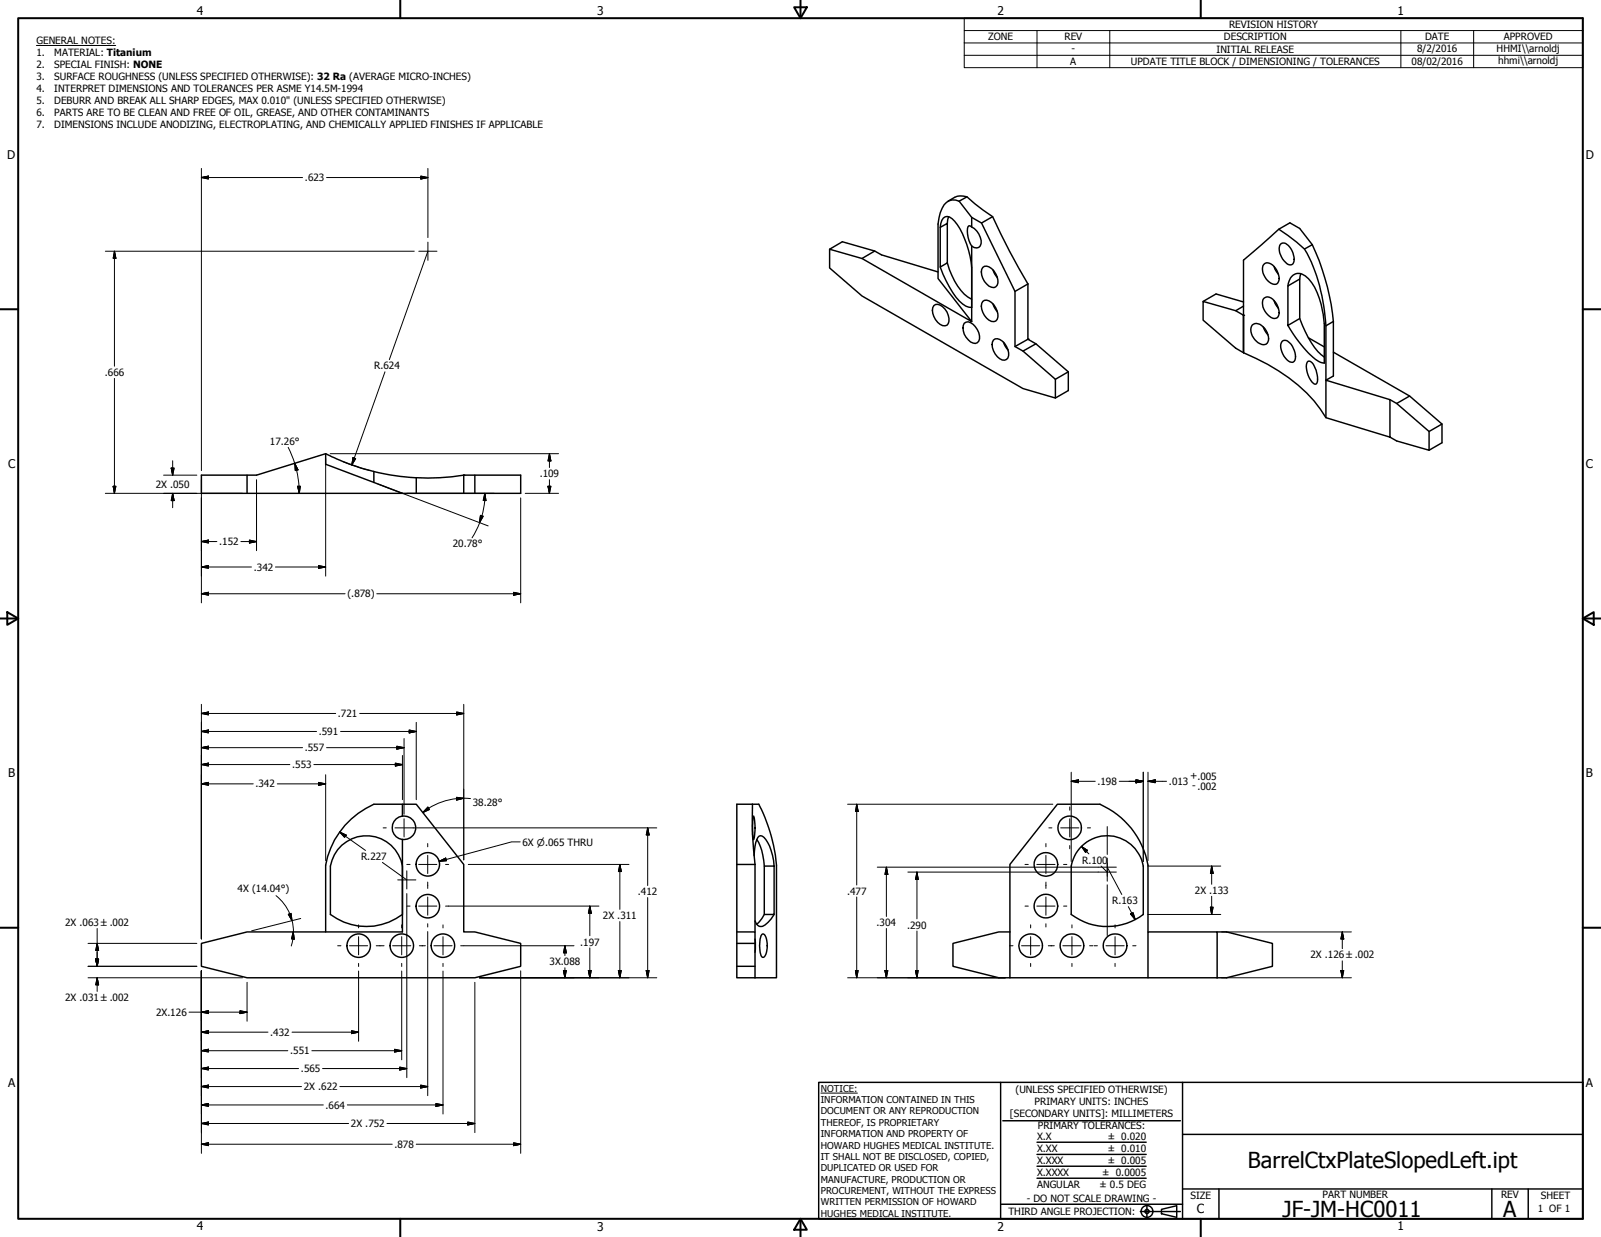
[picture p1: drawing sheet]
<svg xmlns="http://www.w3.org/2000/svg" width="559mm" height="432mm" viewBox="0 0 559 432" stroke-linecap="round" stroke-linejoin="round" font-family="sans-serif">
<!-- layer: Visible (ANSI) -->
<g fill="none" stroke="#000" stroke-width=".51">
<path d="M328.2 79.4l2.4-1.4v13.8l-2.4 1.4zM328.2 79.4a3.4 3.4 0 0 1 2.4-3.8 5.5 5.5 0 0 1 3.5 2.8 33.7 33.7 0 0 1 5.1 15.1M330.9 70.2a6.5 6.5 0 0 1 6.6-1.5l2.7 2.4 6.3 4.5a238.2 238.2 0 0 0 12.3 23.5M331.1 75.6l-.5 2.4M334.8 70.2l4.4 5.7v3.3M334.8 70.2a4.2 4.2 0 0 0-6 2.6l-.6 1.5-.8 3.9v19l11.8 15.1-38.3-22.1-11.3-3.2v6.5l11.3 9.8 56.2 32.3 11.3 3.3v-6.5l-11.3-9.8-2.8-1.6v-19.3l-11.7-23.8-3.4-2M337.5 68.7l-2.7 1.5M338.2 78.8a5.9 5.9 0 0 1 3.9 7.1 2 2 0 0 1-2 .6 2 2 0 0 1-1.5-1.5l-.7-2.2a4.9 4.9 0 0 1 .3-4zM346.5 75.6l-3.9 2.3M289.6 87l4.4-2.6 11.3 3.2M300.9 90.2l4.4-2.6 2.4 1.4 19.7 5.9M328.2 93.2a33 33 0 0 0 7.8 12.9l1.1 .8 2.1 .4"/>
<path d="M330.6 91.8a22.7 22.7 0 0 0 7.2 11.9l1.4 .8M339.2 85.9v26.4M343 93.3a2.21 2.21 0 0 1 3.1 .4 5.5 5.5 0 0 1 1.9 5.9 1.82 1.82 0 0 1-2.8 .3 6.1 6.1 0 0 1-2.6-5.9zM346.6 94.2l1.5 2.8M358.8 99.1l-4.5 2.6M358.8 99.1v19.3M441.1 92.3a2.77 2.77 0 0 1 4.1 1.4 4.3 4.3 0 0 1 .4 5.4 4.6 4.6 0 0 1-4.8-3.9l-.2-1.3zM444.7 93l.3 1 1.2 1.8M446.3 80l3.9-2.2 3.4 2 4.4 5.6M447 85.2a1.85 1.85 0 0 1 2.6 .5 6.3 6.3 0 0 1 1.7 6.4 1.74 1.74 0 0 1-2.6-.5 5.4 5.4 0 0 1-1.7-6.4zM449.5 99.8a4 4 0 0 1 4.4-4.3l.6 .2a10.9 10.9 0 0 1 5.2 6.5l1.4 4.1 1.1 6.7v13.7a9.2 9.2 0 0 1-5.4-3.4 52.5 52.5 0 0 1-7.3-9.7M449.5 99.8l4.1-2.4v13.8l-4.1 2.4z"/>
<path d="M454 95.6l-.4 1.8M458 85.4a83.9 83.9 0 0 1 7.4 26.8M458 85.4l-2.7 1.5M325.9 106.7a2.21 2.21 0 0 1 3.1 .4 5.7 5.7 0 0 1 2 5.9 1.87 1.87 0 0 1-2.9 .2 6.1 6.1 0 0 1-2.5-5.8zM336.5 112.8a2.13 2.13 0 0 1 3.2 .4 5.5 5.5 0 0 1 1.9 5.9 1.84 1.84 0 0 1-2.8 .3 5.5 5.5 0 0 1-2.3-6.6zM343 105.2a2.21 2.21 0 0 1 3.1 .4 5.7 5.7 0 0 1 1.9 5.9 1.87 1.87 0 0 1-2.8 .3 6.1 6.1 0 0 1-2.6-5.9zM346.6 106.1l1.5 2.7M346.8 118.7a2.21 2.21 0 0 1 3 .4 5.7 5.7 0 0 1 2 5.9 1.87 1.87 0 0 1-2.9 .2 6.1 6.1 0 0 1-2.5-5.8zM350.3 119.4l.6 1.5 1 1.3M419.9 105.2l4.5-2.6 9.6 2.8M434 110l-2.7-1.5-11.4-3.3v6.6l11.4 9.7 2.7 1.6a61.1 61.1 0 0 1 26.9 19.8l1.9 2.9M434 110v13.1z"/>
<path d="M434 110v-19.2l12.3-10.8 6.3 4.5a16.4 16.4 0 0 1 5.7 8.6 66.7 66.7 0 0 1 4.5 20.6M434 106.9l-2.7 1.6M437.1 113.5a3.1 3.1 0 0 1 4.4 1.2 4.1 4.1 0 0 1 .4 5.4 4.5 4.5 0 0 1-5.1-3.6l-.2-1.4zM440.9 114.2l1.6 2.7M441.1 104.1a2.32 2.32 0 0 1 3.6 .9 4.5 4.5 0 0 1 .9 6 3.7 3.7 0 0 1-4.1-2.4l-.7-1.4-.2-1.4zM444.7 104.9l.3 1 1.2 1.7M447.5 119.2a1.8 1.8 0 0 1 2.7 .5 6 6 0 0 1 1.5 6.4 2.06 2.06 0 0 1-3-1.1 6 6 0 0 1-1.5-5.4zM453.6 111.2a28 28 0 0 0 8.6 13.5M456.7 117.9l5.5 3.2M465.4 112.2v19.1l-2.6 1.4v-19M465.4 112.2l-2.6 1.5M354.3 121l4.5-2.6 2.8 1.6 11.3 9.8v6.5l-4.5 2.6"/>
<path d="M361.6 120l-4.5 2.6M372.9 129.8l-4.5 2.6M456.6 126.1l.3-.1a4.6 4.6 0 0 1 2.6 4l.4 3a.93 .93 0 0 1-1.2 1 7.7 7.7 0 0 1-2.4-7.6zM462.8 132.7l22.3 6.8v13.1l-22.3-6.8zM465.4 122.9l26.6 15.3 11.3 9.8v6.6l-4.5 2.6M492 138.2l-4.5 2.6-2.4-1.3M113.7 158.4l-24.2 7.5h-3.3v6.3M113.7 158.4v3.7l26.8 10.1M113.7 158.4a78 78 0 0 0 16.8 6.2M487.5 140.8l11.3 9.8v6.6l-11.3-3.3-2.4-1.3M503.3 148l-4.5 2.6M86.2 165.9h-15.9v6.3h70.2"/>
<path d="M130.4 164.6l7.4 1.4 7.5 .8M130.5 164.6v3.8M145.3 166.8v5.4M161.9 165.9h19.8v6.3h-41.2M161.9 165.9a77.5 77.5 0 0 1-16.6 .9M161.9 165.9v6.3M165.7 165.9v6.3M140.5 284.9a4.1 4.1 0 0 1 4.6 4.1 4.1 4.1 0 0 1-4.6 4M140.5 284.9a4.1 4.1 0 0 0-3.6 4.1 4.1 4.1 0 0 0 3.6 4.1M140.5 284.9v-4.2h-10a28.8 28.8 0 0 0-16.8 21.3v23.3M140.5 280.7h4.8l16.6 21.1v23.5h3.8l16 4v8l-16 4h-79.5l-15.9-4v-8l15.9-4h54.3v-32.2M257.2 280.7h7.7a58.4 58.4 0 0 1 6.1 21.3v39.3h-13.8z"/>
<path d="M262.6 280.7a124.4 124.4 0 0 0 .9 21.1M262.9 284.9h.1a17 17 0 0 1 0 8.2l-.4-3.3zM263.2 298.7l.1-1.8a8.3 8.3 0 0 1 1.7-5.1 2 2 0 0 1 2.3 1.3 19 19 0 0 1 2.9 9.2M264.2 293.1a18.6 18.6 0 0 1 2.6 9.2M377.6 295.3a12.7 12.7 0 0 1 21.4 7v16.9a20.9 20.9 0 0 1-25.1 0v-16.9l1.6-4.3zM140.5 302.3a12.8 12.8 0 0 0-12.6-10.6 12.8 12.8 0 0 0-12.6 10.6v16.9a21 21 0 0 0 25.2 0M257.2 301.8h6.3M263.5 301.8v23.5M266.8 302.3h3.4v16.9h-3.4zM266.8 319.2l-.9 1.4-1.7 2M270.2 319.2a8.7 8.7 0 0 1-4.5 4.2l-.7-.1-.6-.4-.9-1.5M257.2 325.3h6.3v16"/>
<path d="M257.2 337.3h6.3M257.2 329.3h6.3M263.5 327.8v4.6M265.9 326.3l.7-.2a7.3 7.3 0 0 1 0 8l-.3 .1a4.5 4.5 0 0 1-1.2-4.1l.2-2.3zM352.5 325.3h-3.9l-16 4v8l16 4h3.9M352.5 325.3v16h48.2M352.5 325.3v-23.5l16.6-21.1h14.8a28.7 28.7 0 0 1 16.8 21.3v23.3M400.7 325.3h24.1v16h-24.1zM424.8 325.3h3.3l16 4v8l-16 4h-3.3"/>
<circle cx="373.3" cy="289" r="4.1"/>
<circle cx="149.3" cy="316.3" r="4.1"/>
<circle cx="149.3" cy="301.7" r="4.1"/>
<circle cx="365.1" cy="316.3" r="4.1"/>
<circle cx="365.1" cy="301.8" r="4.1"/>
<circle cx="125.2" cy="330.1" r="4.1"/>
<circle cx="140.2" cy="330.1" r="4.1"/>
<circle cx="154.6" cy="330.1" r="4.1"/>
<circle cx="359.7" cy="330.1" r="4.1"/>
<circle cx="374.1" cy="330.1" r="4.1"/>
<circle cx="389.2" cy="330.1" r="4.1"/>
</g>
<g fill="#000">
<circle cx="358.8" cy="118.4" r=".25"/>
<circle cx="434" cy="110" r=".25"/>
<circle cx="161.9" cy="165.9" r=".25"/>
</g>
<!-- layer: Border (ANSI) -->
<g fill="none" stroke="#000" stroke-width=".7">
<path d="M6.3 6.3h546.1v419.1h-546.1zM139.7 0v6.3M277.2 2.5h4.4l-2.2 3.8zM279.4 0v6.3M419.1 0v6.3M0 107.9h6.3M552.4 107.9h6.4M0 215.9h6.3M2.5 213.7l3.8 2.2-3.8 2.2zM552.4 215.9l3.9-2.2v4.4zM552.4 215.9h6.4M0 323.8h6.3"/>
<path d="M552.4 323.8h6.4M139.7 425.4v6.4M279.4 425.4l2.2 3.9h-4.4zM279.4 425.4v6.4M419.1 425.4v6.4"/>
</g>
<!-- layer: Title (ANSI) -->
<g fill="none" stroke="#000" stroke-width=".51">
<path d="M285.8 377.8h266.6v47.6h-266.6zM349.2 377.8v47.6M412.7 377.8v47.6M350 391.2h62M361.9 398.7h38.1M412.7 396h139.7M361.9 411.3h38.1M361.9 407.1h38.1M361.9 403h38.1M412.7 415h139.7M425.4 415v10.4M520.7 415v10.4"/>
<path d="M533.4 415v10.4M349.2 420.4h63.5M398 422.9h14M400.3 420.6v4.6M405.4 422.1l5.3-1.2v4l-5.3-1.2z"/>
<circle cx="400.3" cy="422.9" r="2.06"/>
<circle cx="400.3" cy="422.9" r=".73"/>
</g>
<path d="M286.5 381.6h12.8" fill="none" stroke="#000" stroke-width=".35"/>
<!-- layer: Symbol (ANSI) -->
<path d="M12.7 15.9h27.7M336.5 10.7v-4.4h215.9v4.4M336.5 15h215.9M336.5 19.3h215.9M361.9 10.7v12.9M387.3 10.7v12.9M488.9 10.7v12.9M514.3 10.7v12.9M552.4 10.7h-215.9v4.3M552.4 10.7v12.9h-215.9v-8.6" fill="none" stroke="#000" stroke-width=".35"/>
<!-- layer: Center Mark (ANSI) -->
<g fill="none" stroke="#000" stroke-width=".35">
<path d="M146.2 87.7h6.3M149.4 84.5v6.4M133.7 289h1.1M137.9 289h6.3M141 285.8v6.4M149.3 294.4v1.2M149.3 298.6v6.3M365.1 294.4v1.2M365.1 298.6v6.3M366.1 289h1.1M370.2 289h6.4M373.4 281.7v1.1"/>
<path d="M373.4 285.8v6.4M373.4 295.1v1.2M379.5 289h1.1M386.5 299.5v6.4M386.5 288.5v9.8M138.8 307.1h6.4M142 304v6.3M142 301.8h1.1M142 316.3h1.1M146.1 301.8h6.4M146.1 316.3h6.4M149.3 307.9v2.2"/>
<path d="M149.3 313.1v6.4M155.5 301.8h1.1M155.5 316.3h1.1M357.8 301.8h1.1M357.8 316.3h1.1M361.9 301.8h6.3M361.9 316.3h6.3M365.1 307.9v2.2M365.1 313.1v6.4M371.2 301.8h1.2M371.2 316.3h1.2M383.3 302.7h6.3"/>
<path d="M383.3 304.4h6.3M386.5 301.2v6.4M386.5 308.9v17.7M117.9 330.1h1.1M122 330.1h6.3M125.2 322.8v1.1M125.2 327v6.3M125.2 336.3v1.1M131.3 330.1h1.2M132.9 330.1h1.1M137 330.1h6.4M140.2 322.8v1.1"/>
<path d="M140.2 327v6.3M140.2 336.3v1.1M146.4 330.1h2.1M149.3 322.5v1.1M151.4 330.1h6.4M154.6 322.8v1.1M154.6 327v6.3M154.6 336.3v1.1M160.8 330.1h1.1M352.4 330.1h1.2M356.6 330.1h6.3M359.7 322.8v1.1"/>
<path d="M359.7 327v6.3M359.7 336.3v1.1M365.1 322.5v1.1M365.9 330.1h2.1M371 330.1h6.3M374.1 322.8v1.1M374.1 327v6.3M374.1 336.3v1.1M380.3 330.1h1.1M381.9 330.1h1.1M386 330.1h6.4M389.2 322.8v1.1"/>
<path d="M389.2 327v6.3M389.2 336.3v1.1M395.4 330.1h1.1"/>
</g>
<!-- layer: Dimension (ANSI) -->
<g fill="none" stroke="#000" stroke-width=".35">
<path d="M70.3 58.8v105.5M149.4 58.8v24.1M70.3 62l2.5-.5v1zM70.3 62h35.3M114 62h35.4M146.9 61.5l2.5 .5-2.5 .5zM36.8 87.7h107.8M39.9 87.7l.5 2.5h-.9zM39.9 87.7v40.1M149.4 87.7l-13.5 37.8M39.9 132.1v40.1M134.4 129.8l-11.6 32.5"/>
<path d="M100.6 156.2l1.8 4.1 1.1 3.9 .7 4.1 .3 3.9M113.7 160v41.1M115.3 158.4h79.6M123.2 159.8l.9 .3-1.3 2.2zM191.8 158.4l.5 2.5h-1zM191.8 158.4v4.8M36.8 172.2h47.8M39.5 169.7h.9l-.5 2.5zM57.1 165.9h11.6M59.8 163.4h1l-.5 2.5zM60.3 172.2l.5 2.6h-1zM60.3 160.8v5.1"/>
<path d="M60.3 172.2v5M70.3 167.4v43M89.5 167.4v24.8M102.9 161.7l1.1 2.3-.9 .3zM103.9 169.7h.9l-.3 2.5zM119.8 161.2l9.1 3M132 169l38.4 14.6M142 172.2h30.4M167.7 179.9l1 .3-1.3 2.2zM169.2 174.7l-1 5.4M169.2 172.2l.4 2.6-.9-.1zM169.2 172.2v2.5"/>
<path d="M181.7 173.8v36.6M183.3 172.2h11.6M191.3 169.7h1l-.5 2.5zM191.8 167.4v4.8M70.3 189l2.5-.5v1zM70.3 197.9l2.5-.5v1zM70.3 189h5.4M70.3 197.9h17.5M84.1 189h5.4M87.1 188.5l2.4 .5-2.4 .5zM96.1 197.9h17.6M111.2 197.4l2.5 .5-2.5 .5z"/>
<path d="M167.4 182.5l-2.6 5.2M168.1 180.1l-.7 2.3M70.3 207.3l2.5-.5v1zM70.3 207.3h50.2M131.5 207.3h50.2M179.3 206.8l2.4 .5-2.4 .5zM70.3 249l2.5-.5v1.1zM70.3 255.3l2.5-.5v1zM70.3 245.9v81.8M70.3 249h46.9M70.3 255.3h40.2M118.9 255.3h26.4"/>
<path d="M125.5 249h36.4M141 257.8v26.4M142.8 254.8l2.5 .5-2.5 .5zM145.3 252.2v26.9M159.4 248.5l2.5 .5-2.5 .6zM161.9 245.9v54.3M70.3 261l2.5-.5v1zM70.3 266.9l2.5-.5v1zM70.3 273.6l2.5-.5v1zM70.3 261h35.3M70.3 266.9h30.9M70.3 273.6h18.1"/>
<path d="M96.8 273.6h16.9M109.5 266.9h31M111.2 273.1l2.5 .5-2.5 .5zM113.7 270.4v30M114 261h27M138 266.4l2.5 .5-2.5 .5zM138.5 260.5l2.5 .5-2.5 .5zM140.5 263.7v15.4M159.3 278.3l2.6 .3-2.5 .7zM159.3 278.8a23.1 23.1 0 0 0-9.7 3.4M164.2 278.8h-4.8M373.9 272.7l2.5-.5v1z"/>
<path d="M373.9 272.7h8.4M373.9 269.6v19.3M390.7 272.7h8.3M396.5 272.2l2.5 .5-2.5 .5zM399 269.6v31.1M400.7 272.7l2.5-.5v1zM400.7 272.7h6.5M400.7 269.6v30.8M118.6 290.4l2.2 1.1-.5 .8zM118.6 290.4l9 6.5M144.2 289h85M149.4 281.7l.5 .9-2.3 1.1z"/>
<path d="M149.6 282.2l-2 1.5M181.5 293.9h-2.9l-25.3 6.8M226.1 289l.5 2.5h-1zM226.1 289v20.1M295.8 280.7h71.7M299 280.7l.5 2.6h-.9zM299 280.7v28.2M373.9 289.1v11.6M377.4 295.5l2.2 1.4-.7 .7zM377.4 295.5l2.6 2.6M96.3 312.6a16.2 16.2 0 0 1 5.8 9.4l.3 3.3M100.6 319.2l1-.4 .3 2.6z"/>
<path d="M133.5 301.1l8.5 6M142 311.9v18.1M153.3 300.7l2.3-1.2 .2 1zM156.6 316.3h52.4M163.4 301.8h56.1M205.9 316.3l.5 2.5h-1zM205.9 316.3v10.3M216.3 301.8l.6 2.4h-1.1zM216.3 301.8v15.6M226.1 313.3v28M299 313.1v28.2M306.2 302.7h58.7"/>
<path d="M309.4 302.7l.5 2.5h-1zM309.4 302.7v17.2M316.9 304.4h48M320 304.4l.5 2.6h-1zM320 304.4v16.3M365.1 304.4h18.2M365.1 302.7h18.2M384.3 302.3l2.2 2.1M386.5 302.7l5 9.5M393.8 316.5l2.4 4.5M394.6 319l.9-.4 .7 2.4zM400.6 319.2h25.5"/>
<path d="M400.6 302.3h25.5M422.5 316.7h.9l-.5 2.5zM422.9 302.3l.5 2.6h-.9zM422.9 302.3v6.4M422.9 312.9v6.3M30.7 337.3h38M30.7 329.3h38M33.4 334.8h1l-.5 2.5zM33.9 329.3l.5 2.5h-1zM33.9 324.1v13.2M70.3 338.9v63.7M102.2 327.8l-.5 2.4"/>
<path d="M102.4 325.3l.3 2.6-1-.2zM102.4 325.3l-.2 2.5M105 320.6l-17.2 4.3M125.2 339v24.5M132.5 330.1h.4M140.2 339v31M142 330.2v46M149.3 325.2v4.8M149.3 330.2v52.3M154.6 339v49.9M161.9 330.1h38.4M181.7 338.9v63.7"/>
<path d="M196.7 338.8h1l-.5 2.5zM197.2 330.1l.5 2.5h-1zM197.2 330.1v3.5M197.2 337.8v3.5M205.4 338.8h1l-.5 2.5zM205.9 330.9v10.4M215.8 338.8h1.1l-.6 2.5zM216.3 321.7v19.6M225.6 338.8h1l-.5 2.5zM298.6 338.8h.9l-.5 2.5zM308.9 338.8h1l-.5 2.5zM309.4 324.1v17.2"/>
<path d="M319.5 338.8h1l-.5 2.5zM320 325v16.3M426.4 325.3h45.3M468 338.8h1l-.5 2.5zM468.5 325.3l.5 2.5h-1zM468.5 325.3v5.9M468.5 335.4v5.9M30.7 341.3h53.9M33.9 341.3l.5 2.5h-1zM33.9 341.3v4.8M66 353.3h20.2M70.3 353.3l2.5-.5v1z"/>
<path d="M83.8 352.8l2.4 .5-2.4 .5zM86.2 342.9v13.6M122.7 359.8l2.5 .5-2.5 .5zM165.7 342.9v52.5M167.3 341.3h61.9M295.8 341.3h55.1M426.4 341.3h45.3M70.3 360.3l2.5-.5v1zM70.3 366.8l2.5-.5v.9zM70.3 379.3l2.5-.5v1zM70.3 373l2.5-.5v1zM70.3 360.3h23.2"/>
<path d="M70.3 366.8h30.2M70.3 379.3h34.9M70.3 373h33.9M101.9 360.3h23.3M108.8 366.8h31.4M112.6 373h29.4M118.6 379.3h30.7M137.7 366.3l2.5 .5-2.5 .4zM139.5 372.5l2.5 .5-2.5 .5zM146.8 378.8l2.5 .5-2.5 .5zM70.3 385.7l2.5-.5v1zM70.3 392.2l2.5-.5v1z"/>
<path d="M70.3 399.4l2.5-.5v1zM70.3 385.7h42.5M70.3 392.2h51.4M70.3 399.4h66.6M121.2 385.7h33.4M135.1 392.2h30.6M145.3 399.4h36.4M152.1 385.2l2.5 .5-2.5 .5zM163.3 391.7l2.4 .5-2.4 .5zM179.3 398.9l2.4 .5-2.4 .5z"/>
</g>
<g fill="#000" stroke="#000" stroke-width=".35">
<path d="M70.3 62l2.5-.5zM70.3 62l2.5-.5v1zM146.9 62.5l2.5-.5zM146.9 61.5l2.5 .5-2.5 .5zM39.9 87.7l.5 2.5zM39.9 87.7l.5 2.5h-.9zM123.2 159.8l-.4 2.5zM123.2 159.8l.9 .3-1.3 2.2zM39.5 169.7l.4 2.5zM39.5 169.7h.9l-.5 2.5zM59.8 163.4l.5 2.5zM59.8 163.4h1l-.5 2.5z"/>
<path d="M60.3 172.2l.5 2.6zM60.3 172.2l.5 2.6h-1zM103.9 169.7l.6 2.5zM103.9 169.7h.9l-.3 2.5zM102.9 161.7l1.1 2.3zM102.9 161.7l1.1 2.3-.9 .3zM167.7 179.9l-.3 2.5zM167.7 179.9l1 .3-1.3 2.2zM169.2 172.2l.4 2.6zM169.2 172.2l.4 2.6-.9-.1zM191.3 169.7l.5 2.5zM191.3 169.7h1l-.5 2.5z"/>
<path d="M191.8 158.4l.5 2.5zM191.8 158.4l.5 2.5h-1zM70.3 189l2.5-.5zM70.3 189l2.5-.5v1zM70.3 197.9l2.5-.5zM70.3 197.9l2.5-.5v1zM87.1 189.5l2.4-.5zM87.1 188.5l2.4 .5-2.4 .5zM111.2 198.4l2.5-.5zM111.2 197.4l2.5 .5-2.5 .5zM70.3 207.3l2.5-.5zM70.3 207.3l2.5-.5v1z"/>
<path d="M179.3 207.8l2.4-.5zM179.3 206.8l2.4 .5-2.4 .5zM70.3 249l2.5-.5zM70.3 249l2.5-.5v1.1zM70.3 255.3l2.5-.5zM70.3 255.3l2.5-.5v1zM142.8 255.8l2.5-.5zM142.8 254.8l2.5 .5-2.5 .5zM159.4 249.6l2.5-.6zM159.4 248.5l2.5 .5-2.5 .6zM70.3 261l2.5-.5zM70.3 261l2.5-.5v1z"/>
<path d="M70.3 266.9l2.5-.5zM70.3 266.9l2.5-.5v1zM70.3 273.6l2.5-.5zM70.3 273.6l2.5-.5v1zM111.2 274.1l2.5-.5zM111.2 273.1l2.5 .5-2.5 .5zM138 267.4l2.5-.5zM138 266.4l2.5 .5-2.5 .5zM138.5 261.5l2.5-.5zM138.5 260.5l2.5 .5-2.5 .5zM159.4 279.3l2.5-.7zM159.3 278.3l2.6 .3-2.5 .7z"/>
<path d="M373.9 272.7l2.5-.5zM373.9 272.7l2.5-.5v1zM396.5 273.2l2.5-.5zM396.5 272.2l2.5 .5-2.5 .5zM400.7 272.7l2.5-.5zM400.7 272.7l2.5-.5v1zM118.6 290.4l2.2 1.1zM118.6 290.4l2.2 1.1-.5 .8zM149.4 281.7l-1.8 2zM149.4 281.7l.5 .9-2.3 1.1zM153.3 300.7l2.3-1.2zM153.3 300.7l2.3-1.2 .2 1z"/>
<path d="M226.1 289l.5 2.5zM226.1 289l.5 2.5h-1zM299 280.7l.5 2.6zM299 280.7l.5 2.6h-.9zM377.4 295.5l2.2 1.4zM377.4 295.5l2.2 1.4-.7 .7zM100.6 319.2l1.3 2.2zM100.6 319.2l1-.4 .3 2.6zM205.9 316.3l.5 2.5zM205.9 316.3l.5 2.5h-1zM216.3 301.8l.6 2.4zM216.3 301.8l.6 2.4h-1.1z"/>
<path d="M309.4 302.7l.5 2.5zM309.4 302.7l.5 2.5h-1zM320 304.4l.5 2.6zM320 304.4l.5 2.6h-1zM394.6 319l1.6 2zM394.6 319l.9-.4 .7 2.4zM422.5 316.7l.4 2.5zM422.5 316.7h.9l-.5 2.5zM422.9 302.3l.5 2.6zM422.9 302.3l.5 2.6h-.9zM33.4 334.8l.5 2.5zM33.4 334.8h1l-.5 2.5z"/>
<path d="M33.9 329.3l.5 2.5zM33.9 329.3l.5 2.5h-1zM102.4 325.3l.3 2.6zM102.4 325.3l.3 2.6-1-.2zM196.7 338.8l.5 2.5zM196.7 338.8h1l-.5 2.5zM197.2 330.1l.5 2.5zM197.2 330.1l.5 2.5h-1zM205.4 338.8l.5 2.5zM205.4 338.8h1l-.5 2.5zM215.8 338.8l.5 2.5zM215.8 338.8h1.1l-.6 2.5z"/>
<path d="M225.6 338.8l.5 2.5zM225.6 338.8h1l-.5 2.5zM298.6 338.8l.4 2.5zM298.6 338.8h.9l-.5 2.5zM308.9 338.8l.5 2.5zM308.9 338.8h1l-.5 2.5zM319.5 338.8l.5 2.5zM319.5 338.8h1l-.5 2.5zM468 338.8l.5 2.5zM468 338.8h1l-.5 2.5zM468.5 325.3l.5 2.5zM468.5 325.3l.5 2.5h-1z"/>
<path d="M33.9 341.3l.5 2.5zM33.9 341.3l.5 2.5h-1zM70.3 360.3l2.5-.5zM70.3 360.3l2.5-.5v1zM70.3 353.3l2.5-.5zM70.3 353.3l2.5-.5v1zM83.8 353.8l2.4-.5zM83.8 352.8l2.4 .5-2.4 .5zM70.3 366.8l2.5-.5zM70.3 366.8l2.5-.5v.9zM70.3 379.3l2.5-.5zM70.3 379.3l2.5-.5v1z"/>
<path d="M70.3 373l2.5-.5zM70.3 373l2.5-.5v1zM122.7 360.8l2.5-.5zM122.7 359.8l2.5 .5-2.5 .5zM137.7 367.2l2.5-.4zM137.7 366.3l2.5 .5-2.5 .4zM139.5 373.5l2.5-.5zM139.5 372.5l2.5 .5-2.5 .5zM146.8 379.8l2.5-.5zM146.8 378.8l2.5 .5-2.5 .5zM70.3 385.7l2.5-.5zM70.3 385.7l2.5-.5v1z"/>
<path d="M70.3 392.2l2.5-.5zM70.3 392.2l2.5-.5v1zM70.3 399.4l2.5-.5zM70.3 399.4l2.5-.5v1zM152.1 386.2l2.5-.5zM152.1 385.2l2.5 .5-2.5 .5zM163.3 392.7l2.4-.5zM163.3 391.7l2.4 .5-2.4 .5zM179.3 399.9l2.4-.5zM179.3 398.9l2.4 .5-2.4 .5z"/>
</g>
<g font-size="7.7">
<text x="435.5" y="407.7">BarrelCtxPlateSlopedLeft.ipt</text>
<text x="447.6" y="424.8">JF-JM-HC0011</text>
<text x="524.7" y="424.7">A</text>
</g>
<text font-size="4.4" x="417.8" y="423.5">C</text>
<g font-size="4.2">
<text x="68.7" y="5.3">4</text>
<text x="208.4" y="5.3">3</text>
<text x="348.1" y="5.3">2</text>
<text x="487.8" y="5.3">1</text>
<text x="2.5" y="55.5">D</text>
<text x="553.5" y="55.5">D</text>
<text x="2.8" y="163.4">C</text>
<text x="553.5" y="163.4">C</text>
<text x="2.9" y="271.4">B</text>
<text x="553.5" y="271.4">B</text>
<text x="2.8" y="379.3">A</text>
<text x="553.5" y="379.3">A</text>
<text x="68.7" y="429.5">4</text>
<text x="208.4" y="429.6">3</text>
<text x="348.1" y="429.6">2</text>
<text x="487.8" y="429.5">1</text>
</g>
<g font-size="3.5">
<text x="429" y="9.8">REVISION HISTORY</text>
<text x="12.7" y="15.3">GENERAL NOTES:</text>
<text x="344.9" y="14.1">ZONE</text>
<text x="371.5" y="14.1">REV</text>
<text x="427.2" y="14.1">DESCRIPTION</text>
<text x="497.4" y="14.1">DATE</text>
<text x="524.9" y="14.1">APPROVED</text>
<text x="12.7" y="19.5">1.</text>
<text x="12.7" y="23.7">2.</text>
<text x="18.9" y="19.5">MATERIAL: Titanium</text>
<text x="18.9" y="23.7">SPECIAL FINISH: NONE</text>
<text x="373.6" y="22.7">A</text>
<text x="374" y="18.3">-</text>
<text x="394.7" y="22.5">UPDATE TITLE BLOCK / DIMENSIONING / TOLERANCES</text>
<text x="424.6" y="18.4">INITIAL RELEASE</text>
<text x="492.7" y="22.5">08/02/2016</text>
<text x="494.6" y="18.2">8/2/2016</text>
<text x="522.4" y="18.1">HHMI\\arnoldj</text>
<text x="522.9" y="22.4">hhmi\\arnoldj</text>
<text x="12.7" y="27.8">3.</text>
<text x="18.9" y="27.8">SURFACE ROUGHNESS (UNLESS SPECIFIED OTHERWISE): 32 Ra (AVERAGE MICRO-INCHES)</text>
<text x="12.7" y="32">4.</text>
<text x="18.9" y="32">INTERPRET DIMENSIONS AND TOLERANCES PER ASME Y14.5M-1994</text>
<text x="12.7" y="36.2">5.</text>
<text x="12.7" y="40.4">6.</text>
<text x="18.9" y="36.2">DEBURR AND BREAK ALL SHARP EDGES, MAX 0.010&quot; (UNLESS SPECIFIED OTHERWISE)</text>
<text x="18.9" y="40.4">PARTS ARE TO BE CLEAN AND FREE OF OIL, GREASE, AND OTHER CONTAMINANTS</text>
<text x="12.7" y="44.6">7.</text>
<text x="18.9" y="44.6">DIMENSIONS INCLUDE ANODIZING, ELECTROPLATING, AND CHEMICALLY APPLIED FINISHES IF APPLICABLE</text>
<text x="106.4" y="63.2">.623</text>
<text x="36.6" y="131.2">.666</text>
<text x="130.6" y="128.9">R.624</text>
<text x="94.2" y="155.3">17.26°</text>
<text x="188.4" y="166.6">.109</text>
<text x="54.4" y="170.3">2X .050</text>
<text x="76.5" y="190.3">.152</text>
<text x="158.1" y="191.1">20.78°</text>
<text x="88.6" y="199.2">.342</text>
<text x="121.3" y="208.3">(.878)</text>
<text x="117.9" y="250.4">.721</text>
<text x="111.3" y="256.6">.591</text>
<text x="106.4" y="262.2">.557</text>
<text x="102" y="268.2">.553</text>
<text x="89.2" y="274.9">.342</text>
<text x="383.1" y="274">.198</text>
<text x="408" y="274">.013</text>
<text x="415.4" y="272">+.005</text>
<text x="416.1" y="275.6">- .002</text>
<text x="165" y="281.5">38.28°</text>
<text x="182.4" y="295.1">6X ⌀.065 THRU</text>
<text x="126" y="300.3">R.227</text>
<text x="377.7" y="301.4">R.100</text>
<text x="82.9" y="311.2">4X (14.04°)</text>
<text x="222.6" y="312.5">.412</text>
<text x="295.7" y="312.3">.477</text>
<text x="388.2" y="315.7">R.163</text>
<text x="417.1" y="312">2X .133</text>
<text x="22.7" y="323.2">2X .063 ±.002</text>
<text x="210.4" y="320.9">2X .311</text>
<text x="305.9" y="323.3">.304</text>
<text x="316.6" y="324.2">.290</text>
<text x="202.5" y="330.1">.197</text>
<text x="457.4" y="334.6">2X .126 ±.002</text>
<text x="191.8" y="337">3X.088</text>
<text x="22.7" y="349.4">2X .031 ±.002</text>
<text x="54.5" y="354.6">2X.126</text>
<text x="94.3" y="361.6">.432</text>
<text x="101.3" y="368">.551</text>
<text x="105" y="374.3">.565</text>
<text x="106" y="380.6">2X .622</text>
<text x="354.5" y="381.6">(UNLESS SPECIFIED OTHERWISE)</text>
<text x="113.7" y="387">.664</text>
<text x="352.5" y="390">[SECONDARY UNITS]: MILLIMETERS</text>
<text x="361.1" y="385.8">PRIMARY UNITS: INCHES</text>
<text x="122.5" y="393.4">2X .752</text>
<text x="362.3" y="394.1">PRIMARY TOLERANCES:</text>
<text x="137.7" y="400.7">.878</text>
<text x="361.9" y="397.9">X.X</text>
<text x="386.7" y="398">± 0.020</text>
<text x="361.9" y="402.1">X.XX</text>
<text x="361.9" y="406.3">X.XXX</text>
<text x="386.7" y="402.1">± 0.010</text>
<text x="386.7" y="406.3">± 0.005</text>
<text x="361.9" y="410.5">X.XXXX</text>
<text x="384.7" y="410.5">± 0.0005</text>
<text x="358.4" y="419.7">- DO NOT SCALE DRAWING -</text>
<text x="361.9" y="414.6">ANGULAR</text>
<text x="383.8" y="414.7">± 0.5 DEG</text>
<text x="415.5" y="418.4">SIZE</text>
<text x="461.6" y="418.3">PART NUMBER</text>
<text x="523.9" y="418.3">REV</text>
<text x="537.8" y="418.4">SHEET</text>
<text x="352" y="424.2">THIRD ANGLE PROJECTION:</text>
<text x="536.7" y="423.2">1 OF 1</text>
</g>
<g font-size="3.3">
<text x="286.5" y="381.1">NOTICE:</text>
<text x="286.5" y="385">INFORMATION CONTAINED IN THIS</text>
<text x="286.5" y="389">DOCUMENT OR ANY REPRODUCTION</text>
<text x="286.5" y="392.9">THEREOF, IS PROPRIETARY</text>
<text x="286.5" y="396.9">INFORMATION AND PROPERTY OF</text>
<text x="286.5" y="400.9">HOWARD HUGHES MEDICAL INSTITUTE.</text>
<text x="286.5" y="404.9">IT SHALL NOT BE DISCLOSED, COPIED,</text>
<text x="286.5" y="408.9">DUPLICATED OR USED FOR</text>
<text x="286.5" y="412.8">MANUFACTURE, PRODUCTION OR</text>
<text x="286.5" y="416.8">PROCUREMENT, WITHOUT THE EXPRESS</text>
<text x="286.5" y="420.8">WRITTEN PERMISSION OF HOWARD</text>
<text x="286.5" y="424.8">HUGHES MEDICAL INSTITUTE.</text>
</g>
</svg>
